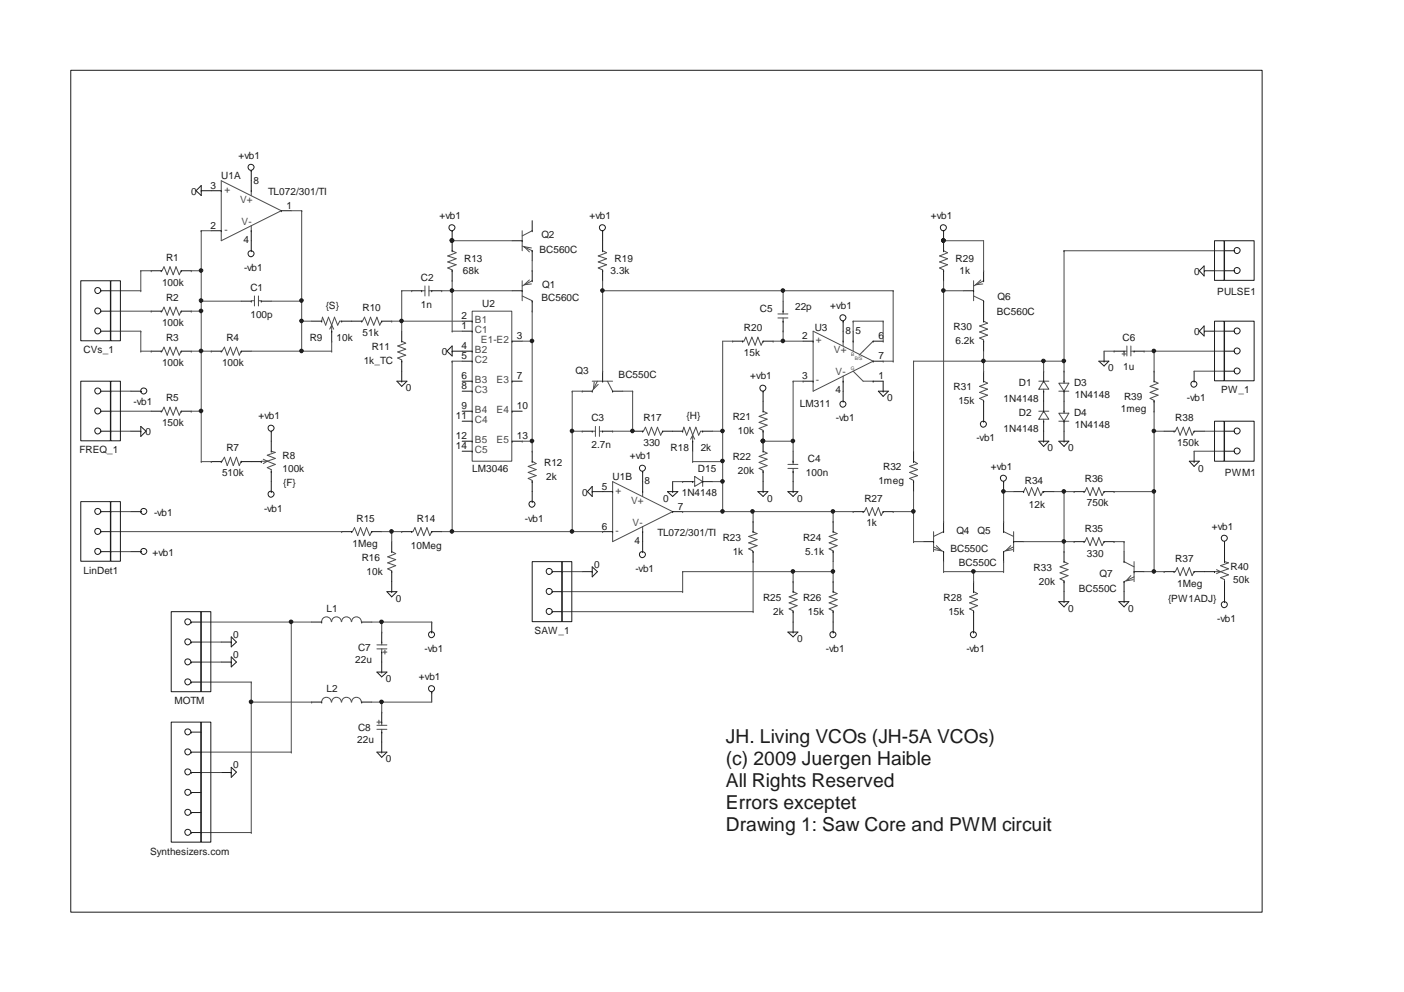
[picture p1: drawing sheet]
<svg xmlns="http://www.w3.org/2000/svg" width="297mm" height="210mm" viewBox="0 0 297 210" stroke-linecap="round" stroke-linejoin="round" font-family="sans-serif">
<g fill="none" stroke="#1b1b1b" stroke-width=".21">
<path d="M15 14.9h252v178.1h-252zM53.2 38.2v2.2M32 57.3h2.1M34.1 57.3h.1M38.3 57.3h.1M38.3 57.3h2.2M44.7 40.4h2.1M44.7 48.8h2.1M46.8 40.4h.1M46.8 48.8h.1M53.2 40.4h.1M53.2 48.8h.1"/>
<path d="M53.2 48.8v2.1M59.5 44.6h.1M59.5 44.6h2.1M95.7 53.1h.1M95.7 57.3h.1M95.7 50.9v2.2M95.7 57.3v2.1M108.4 50.9h2.1M110.5 50.9h.1M112.6 59.4h.1M112.6 48.8h.1M112.6 53.1h.1"/>
<path d="M112.6 46.7v2.1M112.6 53.1v2.1M112.6 57.3v2.1M127.5 53.1h.1M127.5 57.3h.1M127.5 50.9v2.2M127.5 57.3v2.1M199.6 53.1h.1M199.6 57.3h.1M199.6 50.9v2.2M199.6 57.3v2.1M208.1 59.4h.1"/>
<path d="M208.1 57.3v2.1M32 74.3h2.1M32 65.8h2.1M34.1 74.3h.1M34.1 65.8h.1M38.3 74.3h.1M38.3 65.8h.1M38.3 74.3h2.2M38.3 65.8h2.2M44.7 74.3h2.1M46.8 74.3h.1M51 74.3h.1"/>
<path d="M51 74.3h2.2M51 63.7h2.2M53.2 63.7h.1M55.3 63.7h.1M55.3 63.7h2.1M65.9 68h2.2M68.1 68h.1M70.2 70.1h.1M70.2 70.1v2.1M72.3 68h.1M72.3 68h4.2M76.5 68h.1"/>
<path d="M80.8 68h.1M80.8 68h2.1M85 72.2h.1M85 76.4h.1M85 70.1v2.1M85 76.4v4.3M87.1 61.5h2.1M89.2 61.5h.1M91.3 61.5h.1M91.3 61.5h2.2M94.6 74.3l1.1-1.1v2.1zM95.7 74.3h.1"/>
<path d="M95.7 74.3h4.2M97.8 68h2.1M97.8 70.1h2.1M97.8 76.4h2.1M99.9 68h.1M99.9 70.1h.1M99.9 74.3h.1M99.9 76.4h.1M108.4 72.2h.1M108.4 61.5h2.1M108.4 72.2h2.1M110.5 61.5h.1"/>
<path d="M112.6 63.7h.1M112.6 63.7v2.1M127.5 78.5v2.2M155 72.2h2.1M157.1 72.2h.1M161.4 72.2h.1M161.4 72.2h2.2M165.7 68h.1M165.7 65.8h.1M165.7 63.7v2.1M165.7 68v2.1M169.9 72.2h2.1"/>
<path d="M172 72.2h.1M178.4 72.2h.1M178.4 70.1v2.1M180.5 72.2h.1M180.5 70.1v2.1M184.7 76.4h.1M184.7 72.2h.1M184.7 76.4h2.1M184.7 72.2h2.1M203.9 61.5h2.1M206 61.5h.1M208.1 68h.1"/>
<path d="M208.1 72.2h.1M208.1 63.7h.1M208.1 63.7v4.3M208.1 72.2v2.1M208.1 78.5v2.2M220.8 78.5v2.2M225.1 78.5v2.2M235.7 74.3h2.1M237.8 74.3h.1M239.9 74.3h.1M239.9 74.3h2.1M244.2 78.5v2.2"/>
<path d="M32 87h2.1M34.1 87h.1M38.3 87h.1M38.3 87h2.2M44.7 97.7h2.1M46.8 97.7h.1M51 97.7h.1M51 97.7h4.3M55.3 97.7h.1M57.4 95.5h.1M57.4 99.8h.1M57.4 93.4v2.1"/>
<path d="M57.4 99.8v2.1M84 80.7h2.1l-1.1 1.1zM85 80.7h.1M97.8 80.7h2.1M97.8 82.8h2.1M97.8 87h2.1M97.8 89.1h2.1M97.8 93.4h2.1M97.8 95.5h2.1M99.9 80.7h.1M99.9 82.8h.1M99.9 87h.1"/>
<path d="M99.9 89.1h.1M99.9 93.4h.1M99.9 95.5h.1M108.4 80.7h.1M108.4 87h.1M108.4 93.4h.1M108.4 80.7h2.1M108.4 87h2.1M108.4 93.4h2.1M112.6 97.7h.1M112.6 95.5v2.2M123.2 82.8h2.1"/>
<path d="M123.2 91.2h2.1M125.3 91.2h.1M125.3 82.8h.1M127.5 91.2h.1M127.5 80.7h.1M127.5 91.2h2.1M129.6 82.8h.1M129.6 82.8h2.1M133.8 91.2h2.2M136 91.2h.1M140.2 91.2h.1M140.2 91.2h4.2"/>
<path d="M144.4 91.2h.1M146.5 93.4h.1M146.5 93.4v2.1M148.7 91.2h.1M148.7 91.2h2.1M161.4 87h.1M161.4 91.2h.1M161.4 95.5h.1M161.4 99.8h.1M161.4 84.9v2.1M161.4 91.2v4.3M161.4 99.8v2.1"/>
<path d="M167.8 99.8h.1M167.8 97.7h.1M167.8 95.5v2.2M167.8 99.8v2.1M169.9 80.7h2.1M172 80.7h.1M178.4 80.7h.1M178.4 80.7v2.1M184.7 80.7h.1M184.7 80.7h2.1M193.3 97.7h.1M193.3 95.5v2.2"/>
<path d="M208.1 80.7h.1M208.1 84.9h.1M208.1 84.9v2.1M220.8 82.8h.1M220.8 80.7h.1M220.8 89.1h.1M220.8 87h.1M220.8 82.8v4.2M220.8 89.1v2.1M225.1 87h.1M225.1 89.1h.1M225.1 80.7h.1"/>
<path d="M225.1 82.8h.1M225.1 82.8v4.2M225.1 89.1v2.1M244.2 80.7h.1M244.2 84.9h.1M244.2 84.9v2.1M246.3 91.2h2.1M248.4 91.2h.1M252.6 91.2h.1M252.6 91.2h2.2M72.3 112.5h2.1M74.4 112.5h.1"/>
<path d="M78.6 112.5h.1M78.6 112.5h2.2M82.9 116.7h.1M82.9 114.6v2.1M85 112.5h2.1M87.1 112.5h.1M91.3 112.5h.1M91.3 112.5h2.2M112.6 101.9h.1M112.6 101.9v2.1M127.5 104h2.1M127.5 112.5h2.1"/>
<path d="M129.6 104h.1M129.6 112.5h.1M136 104h.1M136 112.5h.1M136 101.9v2.1M136 112.5v2.1M142.3 108.3h.1M142.3 108.3h2.1M144.4 101.9h2.1M146.5 101.9h.1M148.7 101.9h.1M148.7 101.9h2.1"/>
<path d="M159.3 112.5h.1M159.3 116.7h.1M159.3 110.4v2.1M159.3 116.7v2.1M176.3 112.5h.1M176.3 116.7h.1M176.3 110.4v2.1M176.3 116.7v2.1M180.5 108.3h2.1M182.6 108.3h.1M186.8 108.3h.1M186.8 108.3h2.2"/>
<path d="M193.3 101.9h.1M193.3 101.9v2.1M195.4 114.6h2.1M197.5 114.6h.1M199.6 112.5h.1M199.6 116.7h.1M199.6 110.4v2.1M199.6 116.7v2.1M212.3 112.5h.1M212.3 116.7h.1M212.3 110.4v2.1M212.3 116.7v2.1"/>
<path d="M214.4 114.6h.1M214.4 114.6h2.2M214.4 104h2.2M216.6 104h.1M220.8 104h.1M220.8 104h2.2M225.1 118.8h.1M225.1 116.7v2.1M227.2 114.6h2.1M227.2 104h2.1M229.3 114.6h.1M229.3 104h.1"/>
<path d="M233.6 114.6h.1M233.6 104h.1M233.6 114.6h2.1M233.6 104h2.1M237.8 118.8h.1M237.8 116.7v2.1M259.1 118.8h.1M259.1 116.7v2.1M65.9 131.6h2.2M68.1 131.6h.1M76.5 131.6h.1M76.5 131.6h2.1"/>
<path d="M80.8 138h.1M80.8 135.9h.1M80.8 133.7v2.2M80.8 138v2.1M82.9 121h.1M82.9 121v2.1M167.8 125.2h.1M167.8 129.4h.1M167.8 123.1v2.1M167.8 129.4v2.2M176.3 125.2h.1M176.3 129.4h.1"/>
<path d="M176.3 123.1v2.1M176.3 129.4v2.2M206 125.2h.1M206 129.4h.1M206 123.1v2.1M206 129.4v2.2M225.1 123.1h.1M225.1 123.1v2.1M237.8 123.1h.1M237.8 123.1v2.1M239.9 121h.1M239.9 121h2.1"/>
<path d="M246.3 121h2.1M248.4 121h.1M252.6 121h.1M252.6 121h4.3M256.9 121h.1M259.1 123.1h.1M259.1 123.1v2.1M65.9 148.6h2.2M68.1 148.6h.1M76.5 148.6h.1M76.5 148.6h2.1M80.8 152.8h.1"/>
<path d="M80.8 154.9h.1M80.8 150.7v2.1M80.8 154.9v2.1"/>
<circle cx="95.6" cy="48.2" r=".64"/>
</g>
<g fill="none" stroke="#4b4b4b" stroke-width=".21">
<path d="M46.8 38.2l12.7 6.4-12.7 6.3zM34.1 57.3h.2l.4-.9 .7 1.7 .6-1.7 .6 1.7 .6-1.7 .7 1.7 .4-.8M53.2 40.4v1M53.2 47.7v1.1M95.7 53.1l.8 .4-1.8 .7 1.8 .6-1.8 .6 1.8 .6-1.8 .7 1 .4v.2M110.5 48.8v4.3M110.5 59.4v4.2M110.5 52l2.1 1.1M112 59.2l-1.1 1.1 1.5-.2M112.4 52.5l-1.5-.3 1.1 1.1M112.6 59.4l-2.1 1.1M112.6 48.8l-2.1 1.1"/>
<path d="M127.5 53.1l.8 .4-1.7 .7 1.7 .6-1.7 .6 1.7 .6-1.7 .7 .9 .4v.2M199.6 53.1l.9 .4-1.7 .7 1.7 .6-1.7 .6 1.7 .6-1.7 .7 .8 .4v.2M206 59.4v4.2M207.5 59.2l-1.1 1.1 1.5-.2M208.1 59.4l-2.1 1.1M34.1 74.3h.2l.4-.8 .7 1.7 .6-1.7 .6 1.7 .6-1.7 .7 1.7 .4-.9M34.1 65.8h.2l.4-.8 .7 1.7 .6-1.7 .6 1.7 .6-1.7 .7 1.7 .4-.9M46.8 74.3h.2l.5-.8 .6 1.7 .7-1.7 .5 1.7 .7-1.7 .6 1.7 .4-.9M53.2 63.6h.6M53.8 62.6v2.1M54.7 62.6v2.1M54.7 63.6h.6"/>
<path d="M68.1 68l.1-.9 .7 1.7 .6-1.7 .7 1.7M70.2 68.8l.4 .9M70.2 68.8l-.4 .9M70.2 68.8v1.3M72.3 68h-.4l-.5 .8-.6-1.7-.6 1.7M76.5 68h.2l.4-.9 .7 1.7 .6-1.7 .7 1.7 .6-1.7 .6 1.7 .5-.8M85 72.2l.8 .4-1.7 .6 1.7 .7-1.7 .6 1.7 .7-1.7 .5 .9 .5v.2M89.2 61.5h.7M89.9 60.5v2.1M90.7 60.5v2.1M90.7 61.5h.6M99.9 65.8h8.4v31.8h-8.4z"/>
<path d="M110.5 62.6l2.1 1M157.1 72.2h.3l.4-.9 .6 1.7 .7-1.7 .7 1.7 .5-1.7 .7 1.7 .4-.8M164.6 67.3h2.1M164.6 66.4h2.1M165.7 65.8v.6M165.7 67.3v.7M172 70.1l12.7 6.3-12.7 6.4zM178.4 72.2v1M178.4 79.6v1.1M180.5 78.5l2.1 2.2h2.1M180.5 72.2v2.1M184.7 72.2l-2.9 3"/>
<path d="M206 62.6l2.1 1M208.1 68l.8 .4-1.6 .6 1.6 .7-1.6 .5 1.6 .7-1.6 .6 .8 .4v.3M237.4 74.9h.8M237.8 74.3h.6M237.8 74.5v.8M238.4 73.2v2.1M239.3 73.2v2.1M239.3 74.3h.6M34.1 87h.2l.4-.8 .7 1.7 .6-1.7 .6 1.7 .6-1.7 .7 1.7 .4-.9M46.8 97.6h.2l.5-.9 .6 1.8 .7-1.8 .5 1.8 .7-1.8 .6 1.8 .4-.9M55.3 97.6h1.2M55.7 97.2l.8 .4"/>
<path d="M56.5 97.6l1.7 .7-1.7 .6 .9 .5v.4M56.5 97.6l-.8 .5M57.4 95.5l.8 .2-1.7 .6 1.7 .7-1.7 .6M112.6 97.6l.8 .5-1.7 .6 1.7 .7-1.7 .6 1.7 .6-1.7 .6 .9 .5v.2M125.3 91.2h.7M125.3 80.7h4.3M125.7 80.8l-.2 1.6 1.1-1.1M126 90.2v2.1M126.4 80.7l-1.1 2.1M126.8 91.2h.7M126.8 90.2v2.1M128.5 80.7l1.1 2.1"/>
<path d="M136 91.2h.1l.5-.8 .6 1.7 .6-1.7 .7 1.7 .6-1.7 .7 1.7 .4-.9M144.4 91.2l.3-.8 .6 1.7 .7-1.7 .5 1.7M146.5 92.1l.5 .8M146.5 92.1l-.4 .8M146.5 92.1v1.3M148.7 91.2h-.5l-.4 .9-.6-1.7-.7 1.7M161.4 87l.9 .4-1.7 .7 1.7 .6-1.7 .7 1.7 .6-1.7 .6 .8 .5v.1M161.4 95.5l.9 .4-1.7 .7 1.7 .6-1.7 .6 1.7 .7-1.7 .6 .8 .4v.3M166.7 99.1h2.1M166.7 98.3h2.1M167.8 97.6v.7M167.8 99.1v.7"/>
<path d="M193.3 97.6l.8 .5-1.7 .6 1.7 .7-1.7 .6 1.7 .6-1.7 .6 .9 .5v.2M208.1 80.7l.8 .4-1.6 .7 1.6 .6-1.6 .6 1.6 .6-1.6 .7 .8 .4v.2M219.8 80.7h2.1M219.8 87h2.1M220.8 80.7l1.1 1.7h-2.1zM220.8 87l1.1 1.7h-2.1zM220.8 82.4v.4M220.8 88.7v.4M224 87.4h2.1l-1 1.7zM224 81.1h2.1l-1 1.7zM224 89.1h2.1M224 82.8h2.1"/>
<path d="M225.1 80.7v.4M225.1 87v.4M244.2 80.7l.8 .4-1.7 .7 1.7 .6-1.7 .6 1.7 .6-1.7 .7 .9 .4v.2M248.4 91.2h.3l.4-.8 .6 1.7 .6-1.7 .6 1.7 .7-1.7 .6 1.7 .4-.9M74.4 112.5h.2l.4-.9 .7 1.7 .6-1.7 .6 1.7 .6-1.7 .7 1.7 .4-.8M82.9 116.7l.8 .4-1.7 .7 1.7 .6-1.7 .7 1.7 .6-1.7 .7 .9 .4v.2M87.1 112.5h.3l.4-.9 .6 1.7 .7-1.7 .5 1.7 .7-1.7 .6 1.7 .4-.8M129.6 101.9l12.7 6.4-12.7 6.3zM136 104v1M136 111.4v1.1M146.5 101.9h.5M147 100.8l1.7 1.1-1.7 1z"/>
<path d="M148.7 100.8v2.1M159.2 112.5l1 .4-1.8 .6 1.8 .7-1.8 .7 1.8 .6-1.8 .6 .8 .5v.1M176.3 112.5l.8 .4-1.7 .6 1.7 .7-1.7 .7 1.7 .6-1.7 .6 .9 .5v.1M182.6 108.3h.3l.4-.9 .6 1.7 .7-1.7 .6 1.7 .6-1.7 .6 1.7 .4-.8M197.5 115.7l2.1 1M197.5 112.5v4.2M198.1 115.5l1.1 1.1-1.5-.3M199.6 112.5l-2.1 1M212.3 112.5l2.1 1M213.9 115.5l-1.1 1.1 1.5-.3M214.4 115.7l-2.1 1M214.4 112.5v4.2"/>
<path d="M216.6 104l.4-.8 .7 1.7 .6-1.7 .6 1.7 .6-1.7 .7 1.7 .4-.9h.2M225.1 118.8l.9 .5-1.7 .6 1.7 .6-1.7 .7 1.7 .6-1.7 .7 .8 .4v.2M229.3 114.6h.2l.4-.8 .7 1.7 .6-1.7 .7 1.7 .6-1.7 .7 1.7 .4-.9M229.3 104h.2l.4-.8 .7 1.7 .6-1.7 .7 1.7 .6-1.7 .7 1.7 .4-.9M237.8 118.8l2.1 1.1M239.9 118.8v4.3M259.1 118.8l.8 .3-1.7 .6 1.7 .7-1.7 .6M68.1 131.5a1.02 1.02 0 0 1 1-1 1.02 1.02 0 0 1 1 1M70.2 131.5a1.02 1.02 0 0 1 1-1 1.02 1.02 0 0 1 1 1M72.3 131.5a1.02 1.02 0 0 1 1-1 1.02 1.02 0 0 1 1 1M74.4 131.5a1.02 1.02 0 0 1 1-1 1.02 1.02 0 0 1 1 1M79.7 137.3h2.2"/>
<path d="M79.7 136.5h2.2M80.8 135.9v.6M80.8 137.3v.7M81 138h.9M81.4 137.6v.8M167.8 125.2l.8 .4-1.7 .7 1.7 .6-1.7 .7 1.7 .6-1.7 .6 .9 .5v.1M176.3 125.2l.8 .4-1.7 .7 1.7 .6-1.7 .7 1.7 .6-1.7 .6 .9 .5v.1M206 125.2l.8 .4-1.7 .7 1.7 .6-1.7 .7 1.7 .6-1.7 .6 .9 .5v.1M239.3 121.8l-1.1 1.1 1.6-.2M239.9 122.1l-2.1 1M248.4 121h.3l.4-.9 .6 1.7 .6-1.7 .6 1.7 .7-1.7 .6 1.7 .4-.8M256.9 121h1.3"/>
<path d="M257.4 120.5l.8 .5M258.2 121l1.7 .6-1.7 .6 .9 .5v.4M258.2 121l-.8 .4M68.1 148.6a1.02 1.02 0 0 1 1-1.1 1.02 1.02 0 0 1 1 1.1M70.2 148.6a1.02 1.02 0 0 1 1-1.1 1.02 1.02 0 0 1 1 1.1M72.3 148.6a1.02 1.02 0 0 1 1-1.1 1.02 1.02 0 0 1 1 1.1M74.4 148.6a1.02 1.02 0 0 1 1-1.1 1.02 1.02 0 0 1 1 1.1M79.7 153.5h2.2M79.7 154.3h2.2M79.7 152.8h.9M80.2 152.4v.8M80.8 152.8v.7"/>
<path d="M80.8 154.3v.6"/>
</g>
<path d="M95.7 48.8v.1z" fill="#1b1b1b"/>
<g fill="none" stroke="#1b1b1b" stroke-width=".21">
<path d="M95.7 48.8h.1M95.7 48.8v2.1"/>
<circle cx="112.5" cy="106.7" r=".64"/>
</g>
<path d="M112.6 106.1l.1 .1z" fill="#1b1b1b"/>
<g fill="none" stroke="#1b1b1b" stroke-width=".21">
<path d="M112.6 106.1h.1M112.6 104v2.1"/>
<circle cx="135.9" cy="99.1" r=".64"/>
</g>
<path d="M136 99.8v.1z" fill="#1b1b1b"/>
<g fill="none" stroke="#1b1b1b" stroke-width=".21">
<path d="M136 99.8h.1M136 99.8v2.1"/>
<circle cx="135.9" cy="117.3" r=".64"/>
</g>
<path d="M136 116.7v.1z" fill="#1b1b1b"/>
<g fill="none" stroke="#1b1b1b" stroke-width=".21">
<path d="M125.3 104h.1M125.3 102.9v2.1l-1-1zM125.3 104h2.2M136 116.7h.1M136 114.6v2.1"/>
<circle cx="127.4" cy="48.2" r=".64"/>
</g>
<path d="M127.5 48.8l.1 .1z" fill="#1b1b1b"/>
<g fill="none" stroke="#1b1b1b" stroke-width=".21">
<path d="M127.5 48.8h.1M127.5 48.8v2.1"/>
<circle cx="178.3" cy="67.2" r=".64"/>
</g>
<path d="M178.4 68h.1z" fill="#1b1b1b"/>
<g fill="none" stroke="#1b1b1b" stroke-width=".21">
<path d="M178.4 68h.1M178.4 68v2.1"/>
<circle cx="178.3" cy="85.5" r=".64"/>
</g>
<path d="M178.4 84.9l.1 .1z" fill="#1b1b1b"/>
<g fill="none" stroke="#1b1b1b" stroke-width=".21">
<path d="M178.4 84.9h.1M178.4 82.8v2.1M185.8 82.8h2.1l-1.1 1.1zM186.8 82.8h.1M186.8 80.7v2.1M160.3 104h2.2l-1.1 1zM161.4 104h.1M161.4 101.9v2.1M166.7 104h2.1l-1 1zM167.8 104h.1M167.8 101.9v2.1"/>
<circle cx="161.4" cy="82.1" r=".64"/>
</g>
<path d="M161.4 82.8l.1 .1z" fill="#1b1b1b"/>
<g fill="none" stroke="#1b1b1b" stroke-width=".21">
<path d="M161.4 82.8h.1M161.4 82.8v2.1"/>
<circle cx="116.2" cy="120.9" r=".64"/>
</g>
<path d="M116.8 121h.1z" fill="#1b1b1b"/>
<g fill="none" stroke="#1b1b1b" stroke-width=".21">
<path d="M125.3 119.9l1.1 1.1-1.1 1.1zM116.8 121h.1M116.8 121h2.1M123.2 121h2.1M125.3 121h.1"/>
<circle cx="116.2" cy="129.4" r=".64"/>
</g>
<path d="M116.8 129.4l.1 .1z" fill="#1b1b1b"/>
<g fill="none" stroke="#1b1b1b" stroke-width=".21">
<path d="M116.8 129.4h.1M116.8 129.4h2.1"/>
<circle cx="116.2" cy="125.1" r=".64"/>
</g>
<path d="M116.8 125.2l.1 .1z" fill="#1b1b1b"/>
<g fill="none" stroke="#1b1b1b" stroke-width=".21">
<path d="M116.8 125.2h.1M116.8 125.2h2.1M166.7 133.7h2.1l-1 1.1zM167.8 133.7h.1M167.8 131.6v2.1"/>
<circle cx="176.2" cy="134.3" r=".64"/>
</g>
<path d="M176.3 133.7v.1z" fill="#1b1b1b"/>
<g fill="none" stroke="#1b1b1b" stroke-width=".21">
<path d="M176.3 133.7h.1M176.3 131.6v2.1"/>
<circle cx="208.1" cy="89.7" r=".64"/>
</g>
<path d="M208.1 89.1l.1 .1z" fill="#1b1b1b"/>
<g fill="none" stroke="#1b1b1b" stroke-width=".21">
<path d="M208.1 89.1h.1M208.1 87v2.1M219.8 93.4h2.1l-1.1 1.1zM220.8 93.4h.1M220.8 91.2v2.2M224 93.4h2.1l-1 1.1zM225.1 93.4h.1M225.1 91.2v2.2"/>
<circle cx="205.9" cy="134.3" r=".64"/>
</g>
<path d="M206 133.7l.1 .1z" fill="#1b1b1b"/>
<g fill="none" stroke="#1b1b1b" stroke-width=".21">
<path d="M206 133.7h.1M206 131.6v2.1"/>
<circle cx="199.6" cy="48.2" r=".64"/>
</g>
<path d="M199.6 48.8l.1 .1z" fill="#1b1b1b"/>
<g fill="none" stroke="#1b1b1b" stroke-width=".21">
<path d="M199.6 48.8h.1M199.6 48.8v2.1M224 127.3h2.1l-1 1.1zM225.1 127.3h.1M225.1 125.2v2.1M236.7 127.3h2.1l-1 1.1zM237.8 127.3h.1M237.8 125.2v2.1"/>
<circle cx="212.3" cy="101.2" r=".64"/>
</g>
<path d="M212.3 101.9l.1 .1z" fill="#1b1b1b"/>
<g fill="none" stroke="#1b1b1b" stroke-width=".21">
<path d="M254.7 56.3v2.1l-1-1.1zM254.8 57.3h.1M254.8 57.3h2.1M212.3 101.9h.1M212.3 101.9v2.1"/>
<circle cx="261.7" cy="57.2" r=".64"/>
</g>
<path d="M261.2 57.3l.1 .1z" fill="#1b1b1b"/>
<g fill="none" stroke="#1b1b1b" stroke-width=".21">
<path d="M259.1 57.3h2.1M261.2 57.3h.1"/>
<circle cx="261.7" cy="53" r=".64"/>
</g>
<path d="M261.2 53.1h.1z" fill="#1b1b1b"/>
<g fill="none" stroke="#1b1b1b" stroke-width=".21">
<path d="M259.1 53.1h2.1M261.2 53.1h.1M251.6 97.6h2.1l-1.1 1.1zM252.6 97.7h.1M252.6 95.5v2.2"/>
<circle cx="261.7" cy="95.4" r=".64"/>
</g>
<path d="M261.2 95.5l.1 .1z" fill="#1b1b1b"/>
<g fill="none" stroke="#1b1b1b" stroke-width=".21">
<path d="M259.1 95.5h2.1M261.2 95.5h.1"/>
<circle cx="261.7" cy="91.2" r=".64"/>
</g>
<path d="M261.2 91.2l.1 .1z" fill="#1b1b1b"/>
<g fill="none" stroke="#1b1b1b" stroke-width=".21">
<path d="M259.1 91.2h2.1M261.2 91.2h.1"/>
<circle cx="261.7" cy="74.3" r=".64"/>
</g>
<path d="M261.2 74.3l.1 .1z" fill="#1b1b1b"/>
<g fill="none" stroke="#1b1b1b" stroke-width=".21">
<path d="M259.1 74.3h2.1M261.2 74.3h.1"/>
<circle cx="252.6" cy="81.3" r=".64"/>
</g>
<path d="M252.6 80.7h.1z" fill="#1b1b1b"/>
<g fill="none" stroke="#1b1b1b" stroke-width=".21">
<path d="M252.6 78.5v2.2M252.6 80.7h.1"/>
<circle cx="261.7" cy="78.5" r=".64"/>
</g>
<path d="M261.2 78.5l.1 .1z" fill="#1b1b1b"/>
<g fill="none" stroke="#1b1b1b" stroke-width=".21">
<path d="M259.1 78.5h2.1M261.2 78.5h.1"/>
<circle cx="261.7" cy="70" r=".64"/>
</g>
<path d="M261.2 70.1l.1 .1z" fill="#1b1b1b"/>
<g fill="none" stroke="#1b1b1b" stroke-width=".21">
<path d="M232.5 76.4h2.1l-1 1zM233.6 76.4h.1M233.6 74.3v2.1M254.7 69v2.1l-1-1zM254.8 70.1h.1M254.8 70.1h2.1M259.1 70.1h2.1M261.2 70.1h.1"/>
<circle cx="259" cy="113.9" r=".64"/>
</g>
<path d="M259.1 114.6l.1 .1z" fill="#1b1b1b"/>
<g fill="none" stroke="#1b1b1b" stroke-width=".21">
<path d="M259.1 114.6h.1M259.1 114.6v2.1"/>
<circle cx="259" cy="127.9" r=".64"/>
</g>
<path d="M259.1 127.3l.1 .1z" fill="#1b1b1b"/>
<g fill="none" stroke="#1b1b1b" stroke-width=".21">
<path d="M81.9 125.2h2.1l-1.1 1.1zM82.9 125.2h.1M82.9 123.1v2.1M259.1 127.3h.1M259.1 125.2v2.1"/>
<circle cx="20.7" cy="65.8" r=".64"/>
</g>
<path d="M21.3 65.8l.1 .1z" fill="#1b1b1b"/>
<g fill="none" stroke="#1b1b1b" stroke-width=".21">
<path d="M21.3 65.8h.1M21.3 65.8h2.1"/>
<circle cx="20.7" cy="70" r=".64"/>
</g>
<path d="M21.3 70.1l.1 .1z" fill="#1b1b1b"/>
<g fill="none" stroke="#1b1b1b" stroke-width=".21">
<path d="M21.3 70.1h.1M21.3 70.1h2.1"/>
<circle cx="20.7" cy="61.5" r=".64"/>
</g>
<path d="M21.3 61.5l.1 .1z" fill="#1b1b1b"/>
<g fill="none" stroke="#1b1b1b" stroke-width=".21">
<path d="M21.3 61.5h.1M21.3 61.5h2.1"/>
<circle cx="20.7" cy="87" r=".64"/>
</g>
<path d="M21.3 87l.1 .1z" fill="#1b1b1b"/>
<g fill="none" stroke="#1b1b1b" stroke-width=".21">
<path d="M21.3 87h.1M21.3 87h2.1"/>
<circle cx="20.7" cy="82.7" r=".64"/>
</g>
<path d="M21.3 82.8l.1 .1z" fill="#1b1b1b"/>
<g fill="none" stroke="#1b1b1b" stroke-width=".21">
<path d="M21.3 82.8h.1M21.3 82.8h2.1"/>
<circle cx="30.4" cy="82.7" r=".64"/>
</g>
<path d="M29.8 82.8l.1 .1z" fill="#1b1b1b"/>
<g fill="none" stroke="#1b1b1b" stroke-width=".21">
<path d="M27.7 82.8h2.1M29.8 82.8h.1"/>
<circle cx="20.7" cy="91.2" r=".64"/>
</g>
<path d="M21.3 91.2l.1 .1z" fill="#1b1b1b"/>
<g fill="none" stroke="#1b1b1b" stroke-width=".21">
<path d="M21.3 91.2h.1M21.3 91.2h2.1M27.7 91.2h2.1M29.8 91.2h.1M29.8 90.2l1.1 1-1.1 1.1z"/>
<circle cx="57.3" cy="90.6" r=".64"/>
</g>
<path d="M57.4 91.2l.1 .1z" fill="#1b1b1b"/>
<g fill="none" stroke="#1b1b1b" stroke-width=".21">
<path d="M57.4 91.2h.1M57.4 91.2v2.2"/>
<circle cx="20.7" cy="116.7" r=".64"/>
</g>
<path d="M21.3 116.7l.1 .1z" fill="#1b1b1b"/>
<g fill="none" stroke="#1b1b1b" stroke-width=".21">
<path d="M21.3 116.7h.1M21.3 116.7h2.1"/>
<circle cx="20.7" cy="108.2" r=".64"/>
</g>
<path d="M21.3 108.3h.1z" fill="#1b1b1b"/>
<g fill="none" stroke="#1b1b1b" stroke-width=".21">
<path d="M21.3 108.3h.1M21.3 108.3h2.1"/>
<circle cx="30.4" cy="116.7" r=".64"/>
</g>
<path d="M29.8 116.7l.1 .1z" fill="#1b1b1b"/>
<g fill="none" stroke="#1b1b1b" stroke-width=".21">
<path d="M27.7 116.7h2.1M29.8 116.7h.1"/>
<circle cx="30.4" cy="108.2" r=".64"/>
</g>
<path d="M29.8 108.3h.1z" fill="#1b1b1b"/>
<g fill="none" stroke="#1b1b1b" stroke-width=".21">
<path d="M27.7 108.3h2.1M29.8 108.3h.1"/>
<circle cx="20.7" cy="112.4" r=".64"/>
</g>
<path d="M21.3 112.5l.1 .1z" fill="#1b1b1b"/>
<g fill="none" stroke="#1b1b1b" stroke-width=".21">
<path d="M21.3 112.5h.1M21.3 112.5h2.1"/>
<circle cx="57.3" cy="104.6" r=".64"/>
</g>
<path d="M57.4 104l.1 .1z" fill="#1b1b1b"/>
<g fill="none" stroke="#1b1b1b" stroke-width=".21">
<path d="M57.4 104h.1M57.4 101.9v2.1"/>
<circle cx="53.1" cy="35.4" r=".64"/>
</g>
<path d="M53.2 36.1v.1z" fill="#1b1b1b"/>
<g fill="none" stroke="#1b1b1b" stroke-width=".21">
<path d="M53.2 36.1h.1M53.2 36.1v2.1"/>
<circle cx="53.1" cy="53.7" r=".64"/>
</g>
<g fill="none" stroke="#1b1b1b" stroke-width=".21">
<path d="M41.5 40.4l1.1-1.1v2.1zM42.6 40.4h.1M42.6 40.4h2.1M53.2 53.1h.1M53.2 50.9v2.2"/>
<circle cx="39.7" cy="144.3" r=".64"/>
</g>
<path d="M40.5 144.3v.1z" fill="#1b1b1b"/>
<g fill="none" stroke="#1b1b1b" stroke-width=".21">
<path d="M40.5 144.3h.1M40.5 144.3h2.1"/>
<circle cx="39.7" cy="135.8" r=".64"/>
</g>
<g fill="none" stroke="#1b1b1b" stroke-width=".21">
<path d="M40.5 135.9h.1M40.5 135.9h2.1"/>
<circle cx="39.7" cy="131.6" r=".64"/>
</g>
<path d="M40.5 131.6v.1z" fill="#1b1b1b"/>
<g fill="none" stroke="#1b1b1b" stroke-width=".21">
<path d="M40.5 131.6h.1M40.5 131.6h2.1"/>
<circle cx="39.7" cy="140" r=".64"/>
</g>
<path d="M40.5 140.1v.1z" fill="#1b1b1b"/>
<g fill="none" stroke="#1b1b1b" stroke-width=".21">
<path d="M40.5 140.1h.1M40.5 140.1h2.1"/>
<circle cx="39.7" cy="163.3" r=".64"/>
</g>
<path d="M40.5 163.4v.1z" fill="#1b1b1b"/>
<g fill="none" stroke="#1b1b1b" stroke-width=".21">
<path d="M40.5 163.5h.1M40.5 163.5h2.1"/>
<circle cx="39.7" cy="154.9" r=".64"/>
</g>
<path d="M40.5 154.9v.1z" fill="#1b1b1b"/>
<g fill="none" stroke="#1b1b1b" stroke-width=".21">
<path d="M46.8 135.9h2.1M48.9 135.9h.1M48.9 134.8l1.1 1.1-1.1 1zM48.9 139l1.1 1.1-1.1 1zM40.5 154.9h.1M40.5 154.9h2.1M46.8 140.1h2.1M48.9 140.1h.1M46.8 163.5h2.1M48.9 163.5h.1M48.9 162.4l1.1 1-1.1 1.1z"/>
<circle cx="39.7" cy="167.6" r=".64"/>
</g>
<path d="M40.5 167.7v.1z" fill="#1b1b1b"/>
<g fill="none" stroke="#1b1b1b" stroke-width=".21">
<path d="M40.5 167.7h.1M40.5 167.7h2.1"/>
<circle cx="39.7" cy="171.9" r=".64"/>
</g>
<path d="M40.5 171.9v.1z" fill="#1b1b1b"/>
<g fill="none" stroke="#1b1b1b" stroke-width=".21">
<path d="M40.5 171.9h.1M40.5 171.9h2.1"/>
<circle cx="39.7" cy="176.1" r=".64"/>
</g>
<g fill="none" stroke="#1b1b1b" stroke-width=".21">
<path d="M40.5 176.2h.1M40.5 176.2h2.1"/>
<circle cx="39.7" cy="159.1" r=".64"/>
</g>
<path d="M40.5 159.1v.1z" fill="#1b1b1b"/>
<g fill="none" stroke="#1b1b1b" stroke-width=".21">
<path d="M40.5 159.1h.1M40.5 159.1h2.1M79.7 159.1h2.2l-1.1 1.1zM79.7 142.2h2.2l-1.1 1zM80.8 142.2h.1M80.8 159.1h.1M80.8 140.1v2.1M80.8 157v2.1"/>
<circle cx="91.3" cy="134.3" r=".64"/>
</g>
<path d="M91.3 133.7l.1 .1z" fill="#1b1b1b"/>
<g fill="none" stroke="#1b1b1b" stroke-width=".21">
<path d="M91.3 133.7h.1M91.3 131.6v2.1"/>
<circle cx="91.3" cy="145.7" r=".64"/>
</g>
<path d="M91.3 146.4l.1 .1z" fill="#1b1b1b"/>
<path d="M141.2 104h2.2l-1.1 1zM142.3 104h.1M142.3 101.9v2.1M91.3 146.4h.1M91.3 146.4v2.2" fill="none" stroke="#1b1b1b" stroke-width=".21"/>
<g fill="none" stroke="#4b4b4b" stroke-width=".21">
<path d="M29.8 57.3h.1M29.8 57.3v4.2M29.8 57.3h2.2M32 57.3h.1M40.5 57.3h.1M40.5 57.3h2.1M42.6 48.8h.1M42.6 48.8v48.9M42.6 48.8h2.1M61.6 44.6h2.2M63.8 44.6h.1M63.8 44.6v29.7"/>
<path d="M95.7 50.9h.1M95.7 59.4h.1M95.7 59.4v10.7M95.7 50.9h12.7M112.6 57.3h.1M112.6 55.2v2.1M127.5 59.4v19.1M199.6 50.9h.1M199.6 50.9h8.5v6.4M199.6 59.4v51M208.1 57.3h.1M225.1 53.1h.1"/>
<path d="M225.1 53.1h34M225.1 53.1v25.4M256.9 57.3h2.2M259.1 57.3h.1M23.4 61.5h6.4M23.4 70.1h6.4M23.4 65.8h8.6M29.8 61.5h.1M29.8 74.3h.1M29.8 70.1h.1M29.8 74.3h2.2M29.8 70.1v4.2"/>
<path d="M32 74.3h.1M32 65.8h.1M40.5 65.8h.1M40.5 74.3h.1M40.5 74.3h4.2M40.5 65.8h2.1M42.6 63.7h.1M42.6 65.8h.1M42.6 74.3h.1M42.6 63.7h8.4M44.7 74.3h.1M53.2 74.3h17"/>
<path d="M57.4 63.7h6.4M63.8 63.7h.1M63.8 74.3h.1M63.8 68h.1M63.8 68h2.1M70.2 72.2h.1M70.2 74.3h.1M70.2 72.2v2.1M82.9 68h.1M82.9 68h14.9M85 68h.1M85 61.5h.1"/>
<path d="M85 61.5h2.1M85 61.5v8.6M87.1 61.5h.1M93.5 61.5h.1M93.5 61.5h14.9M95.7 76.4h.1M95.7 70.1h.1M95.7 61.5h.1M95.7 70.1h2.1M95.7 76.4v36.1M95.7 76.4h2.1M110.5 72.2h2.1"/>
<path d="M112.6 72.2h.1M112.6 65.8h.1M112.6 65.8v29.7M127.5 61.5h.1M127.5 78.5h.1M127.5 61.5h61.5M155 72.2h.1M155 72.2h-2.1v36.1M163.6 72.2h.1M163.6 72.2h6.3M165.7 70.1h.1M165.7 72.2h.1"/>
<path d="M165.7 61.5h.1M165.7 61.5v2.2M165.7 70.1v2.1M180.5 68h.1M180.5 68h6.3M180.5 68v2.1M186.8 76.4h.1M186.8 72.2h.1M186.8 68h.1M186.8 76.4h2.2M186.8 68v4.2M189 61.5h.1"/>
<path d="M189 76.4h.1M189 61.5v14.9M193.3 76.4h.1M193.3 76.4h31.8M193.3 76.4v19.1M199.6 61.5h.1M199.6 61.5h4.3M208.1 76.4h.1M208.1 78.5h.1M208.1 74.3v4.2M220.8 76.4h.1M220.8 78.5h.1"/>
<path d="M220.8 76.4v2.1M225.1 76.4h.1M225.1 78.5h.1M233.6 74.3h2.1M235.7 74.3h.1M242 74.3h.1M242 74.3h17.1M244.2 78.5h.1M244.2 74.3h.1M244.2 74.3v4.2M252.6 78.5h6.5M256.9 70.1h2.2"/>
<path d="M259.1 78.5h.1M259.1 70.1h.1M23.4 91.2h.1M23.4 82.8h.1M23.4 87h.1M23.4 91.2h4.3M23.4 82.8h4.3M23.4 87h8.6M40.5 87h.1M40.5 87h2.1M42.6 87h.1M42.6 97.7h.1"/>
<path d="M42.6 97.7h2.1M44.7 97.7h.1M110.5 93.4h.1M110.5 93.4h2.1M112.6 95.5h.1M121.1 82.8h.1M121.1 91.2h.1M121.1 91.2h2.1M121.1 82.8h2.1M121.1 82.8v29.7M123.2 82.8h.1M123.2 91.2h.1"/>
<path d="M129.6 91.2h.1M129.6 91.2h4.2M131.7 82.8h2.1M133.8 91.2h.1M133.8 82.8h.1M133.8 82.8v8.4M146.5 97.7h.1M146.5 97.7h6.4M146.5 95.5v2.2M150.8 91.2h2.1M152.9 91.2h.1M152.9 97.7h.1"/>
<path d="M161.4 93.4h.1M161.4 93.4h6.4M167.8 80.7h.1M167.8 93.4h.1M167.8 80.7v14.8M167.8 80.7h2.1M169.9 80.7h.1M244.2 87h.1M244.2 91.2h.1M244.2 91.2h2.1M244.2 87v34M252.6 95.5h6.5"/>
<path d="M254.8 91.2h4.3M259.1 91.2h.1M259.1 95.5h.1M23.4 116.7h.1M23.4 108.3h.1M23.4 116.7h4.3M23.4 108.3h4.3M23.4 112.5h48.9M72.3 112.5h.1M80.8 112.5h4.2M82.9 112.5h.1M82.9 112.5v2.1"/>
<path d="M85 112.5h.1M93.5 112.5h34M95.7 112.5h.1M121.1 112.5h.1M127.5 112.5h.1M142.3 101.9h2.1M144.4 108.3h.1M144.4 101.9h.1M144.4 108.3h36.1M150.8 101.9h2.1M152.9 108.3h.1M152.9 101.9h.1"/>
<path d="M159.3 118.8h.1M159.3 110.4h.1M159.3 108.3v2.1M159.3 118.8v10.6M176.3 110.4h.1M176.3 108.3h.1M176.3 108.3v2.1M176.3 118.8v4.3M180.5 108.3h.1M189 108.3h.1M189 108.3h4.3M193.3 114.6h.1"/>
<path d="M193.3 108.3h.1M193.3 104v10.6M193.3 114.6h2.1M199.6 110.4h.1M199.6 118.8v2.2M212.3 104h.1M212.3 110.4h.1M212.3 118.8h.1M212.3 104h2.1M212.3 104v6.4M212.3 118.8v2.2M216.6 114.6h10.6"/>
<path d="M223 104h4.2M225.1 114.6h.1M225.1 116.7h.1M225.1 104h.1M225.1 104v12.7M227.2 114.6h.1M227.2 104h.1M235.7 104h.1M235.7 114.6h.1M235.7 104h8.5M235.7 114.6h2.1M237.8 114.6h.1"/>
<path d="M237.8 114.6v2.1M244.2 104h.1M42.6 135.9h.1M42.6 135.9h4.2M42.6 131.6h23.3M61.6 131.6h.1M61.6 131.6v27.5M78.6 131.6h12.7M80.8 131.6h.1M80.8 133.7h.1M80.8 131.6v2.1M91.3 131.6h.1"/>
<path d="M118.9 121h.1M118.9 121h4.3M118.9 125.2h25.5M118.9 129.4h40.4M144.4 125.2h.1M144.4 121h.1M144.4 121h31.9M144.4 121v4.2M159.3 129.4h.1M167.8 123.1h.1M167.8 121h.1M167.8 121v2.1"/>
<path d="M176.3 121h.1M176.3 123.1h.1M199.6 121h.1M199.6 121h12.7M206 121h.1M206 123.1h.1M206 121v2.1M212.3 121h.1M242 121h4.3M244.2 121h.1M246.3 121h.1M42.6 140.1h.1"/>
<path d="M42.6 159.1h.1M42.6 140.1h4.2M42.6 159.1h19M42.6 144.3h10.6M53.2 148.6h.1M53.2 144.3h.1M53.2 148.6h12.7M53.2 144.3v31.9M61.6 159.1h.1M65.9 148.6h.1M78.6 148.6h12.7M80.8 150.7h.1"/>
<path d="M80.8 148.6h.1M80.8 148.6v2.1M42.6 163.5h.1M42.6 176.2h.1M42.6 163.5h4.2M42.6 176.2h10.6M53.2 176.2h.1"/>
</g>
<circle cx="95.6" cy="50.9" r=".38" fill="#1b1b1b"/>
<circle cx="95.6" cy="50.9" r=".38" fill="none" stroke="#1b1b1b" stroke-width=".21"/>
<circle cx="161.4" cy="93.3" r=".38" fill="#1b1b1b"/>
<circle cx="161.4" cy="93.3" r=".38" fill="none" stroke="#1b1b1b" stroke-width=".21"/>
<circle cx="199.6" cy="50.9" r=".38" fill="#1b1b1b"/>
<circle cx="199.6" cy="50.9" r=".38" fill="none" stroke="#1b1b1b" stroke-width=".21"/>
<circle cx="42.5" cy="63.6" r=".38" fill="#1b1b1b"/>
<circle cx="42.5" cy="63.6" r=".38" fill="none" stroke="#1b1b1b" stroke-width=".21"/>
<circle cx="42.5" cy="57.2" r=".38" fill="#1b1b1b"/>
<circle cx="42.5" cy="57.2" r=".38" fill="none" stroke="#1b1b1b" stroke-width=".21"/>
<circle cx="42.5" cy="65.8" r=".38" fill="#1b1b1b"/>
<circle cx="42.5" cy="65.8" r=".38" fill="none" stroke="#1b1b1b" stroke-width=".21"/>
<circle cx="42.5" cy="74.3" r=".38" fill="#1b1b1b"/>
<circle cx="42.5" cy="74.3" r=".38" fill="none" stroke="#1b1b1b" stroke-width=".21"/>
<circle cx="42.5" cy="87" r=".38" fill="#1b1b1b"/>
<circle cx="42.5" cy="87" r=".38" fill="none" stroke="#1b1b1b" stroke-width=".21"/>
<circle cx="63.8" cy="63.6" r=".38" fill="#1b1b1b"/>
<circle cx="63.8" cy="63.6" r=".38" fill="none" stroke="#1b1b1b" stroke-width=".21"/>
<circle cx="63.8" cy="74.3" r=".38" fill="#1b1b1b"/>
<circle cx="63.8" cy="74.3" r=".38" fill="none" stroke="#1b1b1b" stroke-width=".21"/>
<circle cx="63.8" cy="67.9" r=".38" fill="#1b1b1b"/>
<circle cx="63.8" cy="67.9" r=".38" fill="none" stroke="#1b1b1b" stroke-width=".21"/>
<circle cx="82.8" cy="112.4" r=".38" fill="#1b1b1b"/>
<circle cx="82.8" cy="112.4" r=".38" fill="none" stroke="#1b1b1b" stroke-width=".21"/>
<circle cx="121" cy="91.2" r=".38" fill="#1b1b1b"/>
<circle cx="121" cy="91.2" r=".38" fill="none" stroke="#1b1b1b" stroke-width=".21"/>
<circle cx="95.6" cy="112.4" r=".38" fill="#1b1b1b"/>
<circle cx="95.6" cy="112.4" r=".38" fill="none" stroke="#1b1b1b" stroke-width=".21"/>
<circle cx="121" cy="112.4" r=".38" fill="#1b1b1b"/>
<circle cx="121" cy="112.4" r=".38" fill="none" stroke="#1b1b1b" stroke-width=".21"/>
<circle cx="244.1" cy="120.9" r=".38" fill="#1b1b1b"/>
<circle cx="244.1" cy="120.9" r=".38" fill="none" stroke="#1b1b1b" stroke-width=".21"/>
<circle cx="244.1" cy="91.2" r=".38" fill="#1b1b1b"/>
<circle cx="244.1" cy="91.2" r=".38" fill="none" stroke="#1b1b1b" stroke-width=".21"/>
<circle cx="244.1" cy="104" r=".38" fill="#1b1b1b"/>
<circle cx="244.1" cy="104" r=".38" fill="none" stroke="#1b1b1b" stroke-width=".21"/>
<circle cx="244.1" cy="74.3" r=".38" fill="#1b1b1b"/>
<circle cx="244.1" cy="74.3" r=".38" fill="none" stroke="#1b1b1b" stroke-width=".21"/>
<circle cx="208.1" cy="76.4" r=".38" fill="#1b1b1b"/>
<circle cx="208.1" cy="76.4" r=".38" fill="none" stroke="#1b1b1b" stroke-width=".21"/>
<circle cx="220.8" cy="76.4" r=".38" fill="#1b1b1b"/>
<circle cx="220.8" cy="76.4" r=".38" fill="none" stroke="#1b1b1b" stroke-width=".21"/>
<circle cx="225.1" cy="76.4" r=".38" fill="#1b1b1b"/>
<circle cx="225.1" cy="76.4" r=".38" fill="none" stroke="#1b1b1b" stroke-width=".21"/>
<circle cx="225.1" cy="114.6" r=".38" fill="#1b1b1b"/>
<circle cx="225.1" cy="114.6" r=".38" fill="none" stroke="#1b1b1b" stroke-width=".21"/>
<circle cx="225.1" cy="104" r=".38" fill="#1b1b1b"/>
<circle cx="225.1" cy="104" r=".38" fill="none" stroke="#1b1b1b" stroke-width=".21"/>
<circle cx="212.3" cy="104" r=".38" fill="#1b1b1b"/>
<circle cx="212.3" cy="104" r=".38" fill="none" stroke="#1b1b1b" stroke-width=".21"/>
<circle cx="199.6" cy="50.9" r=".38" fill="#1b1b1b"/>
<circle cx="199.6" cy="50.9" r=".38" fill="none" stroke="#1b1b1b" stroke-width=".21"/>
<circle cx="199.6" cy="50.9" r=".38" fill="#1b1b1b"/>
<circle cx="199.6" cy="50.9" r=".38" fill="none" stroke="#1b1b1b" stroke-width=".21"/>
<circle cx="193.2" cy="108.2" r=".38" fill="#1b1b1b"/>
<circle cx="193.2" cy="108.2" r=".38" fill="none" stroke="#1b1b1b" stroke-width=".21"/>
<circle cx="176.2" cy="108.2" r=".38" fill="#1b1b1b"/>
<circle cx="176.2" cy="108.2" r=".38" fill="none" stroke="#1b1b1b" stroke-width=".21"/>
<circle cx="152.9" cy="91.2" r=".38" fill="#1b1b1b"/>
<circle cx="152.9" cy="91.2" r=".38" fill="none" stroke="#1b1b1b" stroke-width=".21"/>
<circle cx="152.9" cy="97.5" r=".38" fill="#1b1b1b"/>
<circle cx="152.9" cy="97.5" r=".38" fill="none" stroke="#1b1b1b" stroke-width=".21"/>
<circle cx="159.2" cy="108.2" r=".38" fill="#1b1b1b"/>
<circle cx="159.2" cy="108.2" r=".38" fill="none" stroke="#1b1b1b" stroke-width=".21"/>
<circle cx="152.9" cy="108.2" r=".38" fill="#1b1b1b"/>
<circle cx="152.9" cy="108.2" r=".38" fill="none" stroke="#1b1b1b" stroke-width=".21"/>
<circle cx="205.9" cy="120.9" r=".38" fill="#1b1b1b"/>
<circle cx="205.9" cy="120.9" r=".38" fill="none" stroke="#1b1b1b" stroke-width=".21"/>
<circle cx="199.6" cy="61.5" r=".38" fill="#1b1b1b"/>
<circle cx="199.6" cy="61.5" r=".38" fill="none" stroke="#1b1b1b" stroke-width=".21"/>
<circle cx="176.2" cy="120.9" r=".38" fill="#1b1b1b"/>
<circle cx="176.2" cy="120.9" r=".38" fill="none" stroke="#1b1b1b" stroke-width=".21"/>
<circle cx="167.8" cy="120.9" r=".38" fill="#1b1b1b"/>
<circle cx="167.8" cy="120.9" r=".38" fill="none" stroke="#1b1b1b" stroke-width=".21"/>
<circle cx="161.4" cy="93.3" r=".38" fill="#1b1b1b"/>
<circle cx="161.4" cy="93.3" r=".38" fill="none" stroke="#1b1b1b" stroke-width=".21"/>
<circle cx="161.4" cy="93.3" r=".38" fill="#1b1b1b"/>
<circle cx="161.4" cy="93.3" r=".38" fill="none" stroke="#1b1b1b" stroke-width=".21"/>
<circle cx="167.8" cy="93.3" r=".38" fill="#1b1b1b"/>
<circle cx="167.8" cy="93.3" r=".38" fill="none" stroke="#1b1b1b" stroke-width=".21"/>
<circle cx="165.6" cy="72.1" r=".38" fill="#1b1b1b"/>
<circle cx="165.6" cy="72.1" r=".38" fill="none" stroke="#1b1b1b" stroke-width=".21"/>
<circle cx="127.5" cy="61.5" r=".38" fill="#1b1b1b"/>
<circle cx="127.5" cy="61.5" r=".38" fill="none" stroke="#1b1b1b" stroke-width=".21"/>
<circle cx="165.6" cy="61.5" r=".38" fill="#1b1b1b"/>
<circle cx="165.6" cy="61.5" r=".38" fill="none" stroke="#1b1b1b" stroke-width=".21"/>
<circle cx="133.8" cy="91.2" r=".38" fill="#1b1b1b"/>
<circle cx="133.8" cy="91.2" r=".38" fill="none" stroke="#1b1b1b" stroke-width=".21"/>
<circle cx="112.6" cy="93.3" r=".38" fill="#1b1b1b"/>
<circle cx="112.6" cy="93.3" r=".38" fill="none" stroke="#1b1b1b" stroke-width=".21"/>
<circle cx="112.6" cy="72.1" r=".38" fill="#1b1b1b"/>
<circle cx="112.6" cy="72.1" r=".38" fill="none" stroke="#1b1b1b" stroke-width=".21"/>
<circle cx="95.6" cy="50.9" r=".38" fill="#1b1b1b"/>
<circle cx="95.6" cy="50.9" r=".38" fill="none" stroke="#1b1b1b" stroke-width=".21"/>
<circle cx="95.6" cy="50.9" r=".38" fill="#1b1b1b"/>
<circle cx="95.6" cy="50.9" r=".38" fill="none" stroke="#1b1b1b" stroke-width=".21"/>
<circle cx="95.6" cy="61.5" r=".38" fill="#1b1b1b"/>
<circle cx="95.6" cy="61.5" r=".38" fill="none" stroke="#1b1b1b" stroke-width=".21"/>
<circle cx="85" cy="67.9" r=".38" fill="#1b1b1b"/>
<circle cx="85" cy="67.9" r=".38" fill="none" stroke="#1b1b1b" stroke-width=".21"/>
<circle cx="61.6" cy="131.6" r=".38" fill="#1b1b1b"/>
<circle cx="61.6" cy="131.6" r=".38" fill="none" stroke="#1b1b1b" stroke-width=".21"/>
<circle cx="53.1" cy="148.5" r=".38" fill="#1b1b1b"/>
<circle cx="53.1" cy="148.5" r=".38" fill="none" stroke="#1b1b1b" stroke-width=".21"/>
<circle cx="80.7" cy="131.6" r=".38" fill="#1b1b1b"/>
<circle cx="80.7" cy="131.6" r=".38" fill="none" stroke="#1b1b1b" stroke-width=".21"/>
<circle cx="80.7" cy="148.5" r=".38" fill="#1b1b1b"/>
<circle cx="80.7" cy="148.5" r=".38" fill="none" stroke="#1b1b1b" stroke-width=".21"/>
<circle cx="152.9" cy="101.9" r=".38" fill="#1b1b1b"/>
<g fill="none" stroke="#1b1b1b" stroke-width=".21">
<path d="M17.1 59.4h6.3v12.7h-6.3zM23.4 59.4h2.1v12.7h-2.1zM256.9 50.9h2.1v8.4h-2.1zM259.1 50.9h6.2v8.4h-6.2zM256.9 68h2.1v12.6h-2.1zM259.1 68h6.2v12.6h-6.2zM17.1 80.7h6.3v12.6h-6.3zM23.4 80.7h2.1v12.6h-2.1zM256.9 89.1h2.1v8.5h-2.1zM259.1 89.1h6.2v8.5h-6.2zM17.1 106.1h6.3v12.7h-6.3zM23.4 106.1h2.1v12.7h-2.1z"/>
<path d="M112.6 118.8h6.3v12.7h-6.3zM118.9 118.8h2.1v12.7h-2.1zM36.2 129.4h6.3v17h-6.3zM42.6 129.4h2v17h-2zM36.2 152.8h6.3v25.4h-6.3zM42.6 152.8h2v25.4h-2z"/>
<circle cx="152.9" cy="101.9" r=".38"/>
</g>
<g font-size="4.1" fill="#1b1b1b">
<text x="153.6" y="157.3">JH. Living VCOs (JH-5A VCOs)</text>
<text x="153.6" y="161.9">(c) 2009 Juergen Haible</text>
<text x="153.6" y="166.6">All Rights Reserved</text>
<text x="153.6" y="171.3">Errors exceptet</text>
<text x="153.6" y="175.9">Drawing 1: Saw Core and PWM circuit</text>
</g>
<g font-size="2.1" fill="#1b1b1b">
<text x="50.4" y="33.6">+vb1</text>
<text x="40.5" y="41.2">0</text>
<text x="44.5" y="39.9">3</text>
<text x="46.8" y="37.8">U1A</text>
<text x="53.7" y="38.8">8</text>
<text x="56.7" y="41.2">TL072/301/TI</text>
<text x="60.6" y="44.2">1</text>
<text x="93" y="46.3">+vb1</text>
<text x="124.7" y="46.3">+vb1</text>
<text x="196.9" y="46.3">+vb1</text>
<text x="44.5" y="48.4">2</text>
<text x="51.5" y="51.4">4</text>
<text x="114.1" y="53.5">BC560C</text>
<text x="114.5" y="50.3">Q2</text>
<text x="35.1" y="55.2">R1</text>
<text x="51.6" y="57.3">-vb1</text>
<text x="89.1" y="59.4">C2</text>
<text x="97.9" y="58">68k</text>
<text x="98.2" y="55.4">R13</text>
<text x="129.2" y="58">3.3k</text>
<text x="130" y="55.4">R19</text>
<text x="202.2" y="55.4">R29</text>
<text x="203" y="58">1k</text>
<text x="252.6" y="58.1">0</text>
<text x="34.3" y="60.5">100k</text>
<text x="35.1" y="63.6">R2</text>
<text x="53" y="61.5">C1</text>
<text x="68.9" y="65.4">{S}</text>
<text x="76.7" y="65.8">R10</text>
<text x="89.1" y="65.2">1n</text>
<text x="102" y="65">U2</text>
<text x="114.5" y="63.6">BC560C</text>
<text x="114.7" y="60.9">Q1</text>
<text x="168.2" y="65.6">22p</text>
<text x="175.7" y="65.4">+vb1</text>
<text x="211.1" y="63.5">Q6</text>
<text x="257.5" y="62.4">PULSE1</text>
<text x="34.3" y="69">100k</text>
<text x="53" y="67.3">100p</text>
<text x="76.7" y="71.1">51k</text>
<text x="97.6" y="67.5">2</text>
<text x="97.6" y="69.7">1</text>
<text x="109.4" y="71.8">3</text>
<text x="157.4" y="70.1">R20</text>
<text x="160.8" y="66">C5</text>
<text x="169.7" y="71.8">2</text>
<text x="172.4" y="70.1">U3</text>
<text x="178.9" y="70.7">8</text>
<text x="181" y="70.7">5</text>
<text x="185.8" y="71.8">6</text>
<text x="201.7" y="69.8">R30</text>
<text x="210.9" y="66.7">BC560C</text>
<text x="252.6" y="70.9">0</text>
<text x="17.7" y="74.7">CVs_1</text>
<text x="34.3" y="77.4">100k</text>
<text x="35.1" y="72.2">R3</text>
<text x="47" y="77.4">100k</text>
<text x="47.9" y="72.2">R4</text>
<text x="65.5" y="72.2">R9</text>
<text x="71.2" y="72.2">10k</text>
<text x="76.9" y="77">1k_TC</text>
<text x="78.6" y="74.1">R11</text>
<text x="93.5" y="75.2">0</text>
<text x="97.6" y="73.9">4</text>
<text x="97.6" y="76">5</text>
<text x="157.4" y="75.3">15k</text>
<text x="185.8" y="76">7</text>
<text x="202.2" y="72.8">6.2k</text>
<text x="237.5" y="72.2">C6</text>
<text x="85.8" y="82.8">0</text>
<text x="97.6" y="80.2">6</text>
<text x="97.6" y="82.4">8</text>
<text x="109.4" y="80.2">7</text>
<text x="121.7" y="79.1">Q3</text>
<text x="130.9" y="80">BC550C</text>
<text x="158.7" y="80.2">+vb1</text>
<text x="169.7" y="80.2">3</text>
<text x="176.8" y="83.2">4</text>
<text x="185.8" y="80.2">1</text>
<text x="201.7" y="82.6">R31</text>
<text x="215.5" y="81.8">D1</text>
<text x="227.2" y="81.8">D3</text>
<text x="234.4" y="78.5">0</text>
<text x="237.6" y="78.3">1u</text>
<text x="258.4" y="83.2">PW_1</text>
<text x="28.3" y="85.7">-vb1</text>
<text x="35.1" y="84.9">R5</text>
<text x="54.7" y="88.7">+vb1</text>
<text x="96.4" y="88.7">11</text>
<text x="97.6" y="86.6">9</text>
<text x="109.4" y="86.6">10</text>
<text x="125.1" y="89.1">C3</text>
<text x="136.1" y="89.1">R17</text>
<text x="145.3" y="88.7">{H}</text>
<text x="155" y="89">R21</text>
<text x="169.2" y="86.2">LM311</text>
<text x="176.9" y="89.1">-vb1</text>
<text x="187.7" y="84.9">0</text>
<text x="202.8" y="85.6">15k</text>
<text x="212.3" y="85.1">1N4148</text>
<text x="215.5" y="88.1">D2</text>
<text x="227.2" y="88.1">D4</text>
<text x="227.4" y="84.3">1N4148</text>
<text x="237.1" y="87.3">1meg</text>
<text x="237.8" y="84.7">R39</text>
<text x="248.7" y="89.1">R38</text>
<text x="251.1" y="84.9">-vb1</text>
<text x="16.8" y="95.9">FREQ_1</text>
<text x="30.8" y="92.1">0</text>
<text x="34.3" y="90.2">150k</text>
<text x="47.9" y="95.5">R7</text>
<text x="96.4" y="92.9">12</text>
<text x="96.4" y="95.1">14</text>
<text x="109.4" y="92.9">13</text>
<text x="125.1" y="94.9">2.7n</text>
<text x="136.1" y="94.5">330</text>
<text x="141.9" y="95.5">R18</text>
<text x="148.2" y="95.5">2k</text>
<text x="156.1" y="91.9">10k</text>
<text x="206.6" y="93.4">-vb1</text>
<text x="212.3" y="91.5">1N4148</text>
<text x="221.6" y="95.5">0</text>
<text x="226" y="95.5">0</text>
<text x="227.4" y="90.6">1N4148</text>
<text x="249.1" y="94.5">150k</text>
<text x="47" y="100.8">510k</text>
<text x="59.8" y="97.2">R8</text>
<text x="59.8" y="100">100k</text>
<text x="99.9" y="99.8">LM3046</text>
<text x="115.1" y="98.7">R12</text>
<text x="115.6" y="101.7">2k</text>
<text x="129.6" y="101.5">U1B</text>
<text x="133.3" y="97.2">+vb1</text>
<text x="147.6" y="99.8">D15</text>
<text x="155" y="97.4">R22</text>
<text x="156.1" y="100.4">20k</text>
<text x="170.5" y="100.8">100n</text>
<text x="170.9" y="97.8">C4</text>
<text x="186.8" y="99.5">R32</text>
<text x="209.6" y="99.4">+vb1</text>
<text x="229.5" y="101.9">R36</text>
<text x="253.5" y="99.8">0</text>
<text x="259.2" y="100.6">PWM1</text>
<text x="59.9" y="102.8">{F}</text>
<text x="123.2" y="104.9">0</text>
<text x="127.3" y="103.6">5</text>
<text x="136.4" y="102.5">8</text>
<text x="140.3" y="106.1">0</text>
<text x="143.4" y="107.8">7</text>
<text x="144.3" y="105">1N4148</text>
<text x="162.3" y="106.1">0</text>
<text x="168.6" y="106.1">0</text>
<text x="182.9" y="106.1">R27</text>
<text x="185.8" y="102.5">1meg</text>
<text x="216.8" y="102.3">R34</text>
<text x="217.7" y="107.6">12k</text>
<text x="229.9" y="107.2">750k</text>
<text x="32.6" y="109.1">-vb1</text>
<text x="55.9" y="108.3">-vb1</text>
<text x="75.4" y="110.4">R15</text>
<text x="88.2" y="110.4">R14</text>
<text x="111.1" y="110.4">-vb1</text>
<text x="127.3" y="112.1">6</text>
<text x="139.1" y="113.3">TL072/301/TI</text>
<text x="183.3" y="111.4">1k</text>
<text x="202.3" y="113.1">Q4</text>
<text x="206.8" y="113.1">Q5</text>
<text x="229.5" y="112.5">R35</text>
<text x="256.4" y="112.1">+vb1</text>
<text x="32.2" y="117.6">+vb1</text>
<text x="74.6" y="115.7">1Meg</text>
<text x="76.5" y="118.7">R16</text>
<text x="86.9" y="116.1">10Meg</text>
<text x="134.3" y="115">4</text>
<text x="152.9" y="114.4">R23</text>
<text x="155" y="117.4">1k</text>
<text x="169.9" y="114.4">R24</text>
<text x="170.3" y="117.4">5.1k</text>
<text x="201.1" y="116.7">BC550C</text>
<text x="202.8" y="119.7">BC550C</text>
<text x="229.9" y="117.8">330</text>
<text x="248.7" y="118.8">R37</text>
<text x="17.7" y="121.4">LinDet1</text>
<text x="77.5" y="121.6">10k</text>
<text x="125.7" y="120.1">0</text>
<text x="134.4" y="121">-vb1</text>
<text x="218.7" y="120.8">R33</text>
<text x="219.8" y="123.8">20k</text>
<text x="228.2" y="125.2">BC550C</text>
<text x="232.7" y="122.1">Q7</text>
<text x="249.1" y="124.2">1Meg</text>
<text x="260.3" y="120.5">R40</text>
<text x="260.9" y="123.3">50k</text>
<text x="69.1" y="129.4">L1</text>
<text x="83.7" y="127.3">0</text>
<text x="161.4" y="127.1">R25</text>
<text x="163.6" y="130.1">2k</text>
<text x="169.9" y="127.1">R26</text>
<text x="170.9" y="130.1">15k</text>
<text x="199.6" y="127.1">R28</text>
<text x="200.6" y="130.1">15k</text>
<text x="226" y="129.4">0</text>
<text x="238.7" y="129.4">0</text>
<text x="247.1" y="127.3">{PW1ADJ}</text>
<text x="257.5" y="131.6">-vb1</text>
<text x="49.3" y="135">0</text>
<text x="75.8" y="137.7">C7</text>
<text x="89.8" y="138">-vb1</text>
<text x="113.1" y="134.2">SAW_1</text>
<text x="168.6" y="135.9">0</text>
<text x="174.7" y="138">-vb1</text>
<text x="204.5" y="138">-vb1</text>
<text x="49.3" y="139.2">0</text>
<text x="75.2" y="140.3">22u</text>
<text x="88.6" y="143.9">+vb1</text>
<text x="36.9" y="149">MOTM</text>
<text x="69.1" y="146.4">L2</text>
<text x="81.6" y="144.3">0</text>
<text x="75.8" y="154.7">C8</text>
<text x="75.6" y="157.3">22u</text>
<text x="81.6" y="161.3">0</text>
<text x="49.3" y="162.5">0</text>
<text x="31.7" y="180.8">Synthesizers.com</text>
</g>
<g font-size="2.1" fill="#4b4b4b">
<text x="47.5" y="40.8">+</text>
<text x="50.8" y="42.9">V+</text>
<text x="51.1" y="47.6">V-</text>
<text x="47.5" y="49.2">-</text>
<text x="100.5" y="68.4">B1</text>
<text x="100.5" y="70.5">C1</text>
<text x="100.5" y="74.7">B2</text>
<text x="100.5" y="76.8">C2</text>
<text x="101.8" y="72.6">E1-E2</text>
<text x="172.6" y="72.6">+</text>
<text x="176.4" y="74.7">V+</text>
<text x="100.5" y="81.1">B3</text>
<text x="100.5" y="83.2">C3</text>
<text x="105.1" y="81.1">E3</text>
<text x="172.6" y="81.1">-</text>
<text x="176.8" y="79.4">V-</text>
<text x="100.5" y="87.4">B4</text>
<text x="100.5" y="89.5">C4</text>
<text x="105.1" y="87.4">E4</text>
<text x="100.5" y="93.8">B5</text>
<text x="100.5" y="95.9">C5</text>
<text x="105.1" y="93.8">E5</text>
<text x="130.2" y="104.4">+</text>
<text x="133.5" y="106.6">V+</text>
<text x="130.2" y="112.9">-</text>
<text x="133.8" y="111.2">V-</text>
</g>
<g font-size="1" fill="#4b4b4b">
<text x="180.1" y="75.3">B</text>
<text x="180.8" y="76.2">B/S</text>
<text x="180" y="78.3">G</text>
</g>
</svg>
